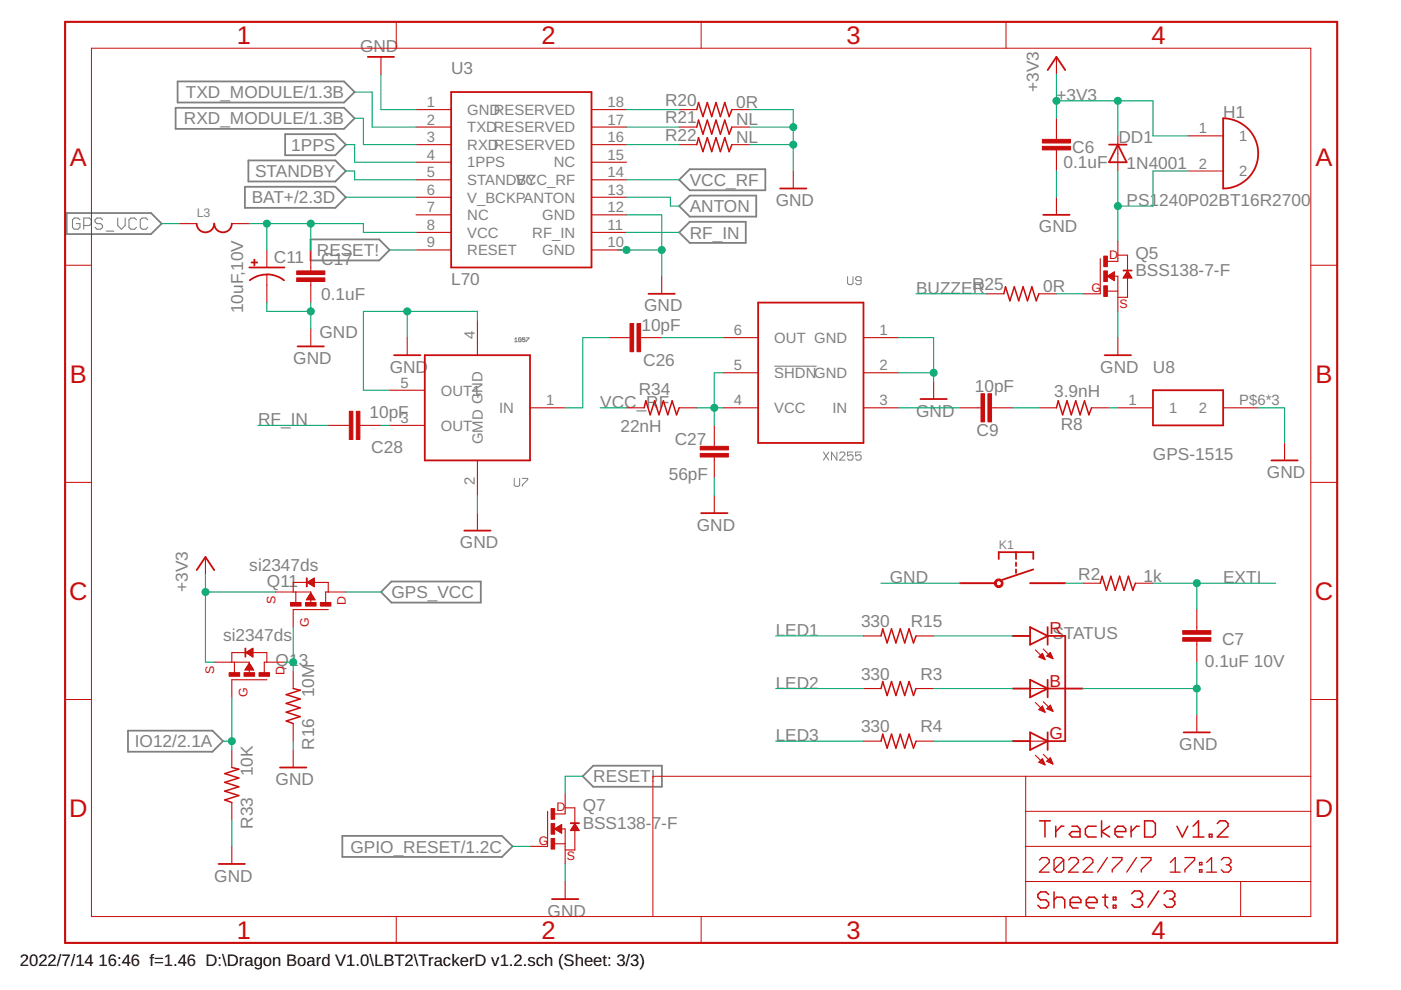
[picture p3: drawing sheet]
<svg xmlns="http://www.w3.org/2000/svg" width="297mm" height="210mm" viewBox="0 0 297 210" stroke-linecap="round" stroke-linejoin="round" font-family="sans-serif">
<g fill="none" stroke="#808080" stroke-width=".21">
<path d="M179.7 58.7v1.4l.3 .2h.6l.2-.2v-1.4M182.6 59.5h-.9l-.3-.3v-.3l.3-.2h.6l.3 .2v1.2l-.3 .2h-.6l-.3-.2M109.1 71.9l.3-.3v.9M109.1 72.5h.6M110.5 71.8l-.1-.2-.4 .2 .1 .7 .4-.2v-.3h-.3M111.3 71.6h-.5v.4l.2-.1 .3 .1-.1 .5-.4-.2M111.6 71.6h.5l-.5 .9M174.6 95.8l1.1 1.8M175.7 95.8l-1.1 1.8M177.4 95.8v1.8l-1.1-1.8v1.8M178 96.1l.3-.3h.6l.2 .3v.3l-1.1 1.2h1.1M180.8 95.8h-1.1v.9l.9-.3 .2 .3v.6l-.2 .3h-.6l-.3-.3"/>
<path d="M182.6 95.8h-1.2v.9l.9-.3 .3 .3v.6l-.3 .3h-.6l-.3-.3M109 101.4v1.4l.3 .3h.6l.3-.3v-1.4M110.7 101.4h1.2v.3l-1.2 1.1v.3"/>
</g>
<path d="M17 46.6l-.4-.4h-.9l-.3 .4v1.6l.3 .4h.9l.4-.4v-.8h-.8M17.8 47.8h1.1l.4-.4v-.8l-.4-.4h-1.1v2.4M21.7 46.6l-.4-.4h-.7l-.4 .4v.4l.4 .4h.7l.4 .4v.4l-.4 .4h-.7l-.4-.4M22.5 49h1.6M25 46.2v1.6l.7 .8 .8-.8v-1.6M28.9 46.6l-.4-.4h-.8l-.4 .4v1.6l.4 .4h.8l.4-.4M31.3 46.6l-.4-.4h-.8l-.4 .4v1.6l.4 .4h.8l.4-.4M164.2 77.6h8.9" fill="none" stroke="#808080" stroke-width=".23"/>
<g fill="none" stroke="#808080" stroke-width=".38">
<path d="M37.7 17.3h35.2l2.3 2.2-2.3 2.2h-35.2zM37.2 22.9h35.7l2.3 2.2-2.3 2.2h-35.7zM51.9 39.6h19.2l2.2 2.2-2.2 2.3h-19.2zM52.7 34h18.4l2.2 2.3-2.2 2.2h-18.4zM60.5 28.4h10.6l2.2 2.3-2.2 2.2h-10.6zM144 38.1l2.2-2.2h16.1v4.4h-16.1zM14.1 45.2h17.9l2.3 2.2-2.3 2.2h-17.9zM65.8 50.8h14.6l2.2 2.2-2.2 2.2h-14.6zM144 43.7l2.2-2.2h14.1v4.4h-14.1zM144 49.3l2.2-2.3h11.9v4.5h-11.9zM80.8 125.5l2.2-2.2h18.9v4.5h-18.9zM27.1 154.9h17.9l2.3 2.2-2.3 2.3h-17.9z"/>
<path d="M72.6 177.2h33.8l2.3 2.3-2.3 2.2h-33.8zM125.8 162.3h14.5v4.5h-14.5l-2.3-2.2z"/>
</g>
<g fill="none" stroke="#c90d0c" stroke-width=".21">
<path d="M19.4 10.2h258.5v184.1h-258.5zM84 4.6v5.6M148.7 4.6v5.6M213.3 4.6v5.6M13.8 56.2h5.6M234.8 58.6l1.5-1v1.9zM234.8 58.5h1.5M234.9 58.6h1.4M235 58.4h1.3M235.1 58.8h1.2M235.2 58.3h1.1M235.3 58.9h1"/>
<path d="M235.4 58.2h.9M235.5 59h.8M235.6 58.1h.7M235.6 59.1h.7M235.8 57.9h.5M235.8 59.2h.5M236 57.8h.3M236 59.4h.3M236.2 57.7h.1M236.2 59.5h.1M238.2 58.9h1.7M238.2 58.8h1.7"/>
<path d="M238.3 58.6h1.5M238.4 58.5h1.3M238.5 58.4h1.1M238.5 58.3h1.1M238.6 58.2h.9M238.7 58.1h.7M238.8 57.9h.6M238.8 57.8h.5M238.9 57.7h.3M239 57.6h.1M239 57.5h.1M239.1 57.4l.9 1.5h-1.9z"/>
<path d="M277.9 56.2h5.6M13.8 102.3h5.6M277.9 102.3h5.6M52.1 138.4l1.5-1v1.9zM52.1 138.3h1.5M52.3 138.5h1.3M52.3 138.2h1.3M52.5 138.6h1.1M52.5 138.1h1.1M52.7 138.7h.9M52.7 138h.9M52.9 138.8h.7"/>
<path d="M52.9 137.9h.7M53 138.9h.6M53.1 137.8h.5M53.2 139h.4M53.3 137.6h.3M53.4 139.2h.2M53.4 137.5h.2M53.6 139.3h.1M65 127.1h1.8M65.1 127h1.6M65.1 123.5l1.5-.9v1.8zM65.2 126.9h1.4"/>
<path d="M65.2 123.5h1.4M65.2 126.8h1.3M65.3 126.6h1.2M65.3 123.6h1.3M65.3 123.4h1.3M65.4 126.5h1M65.4 126.4h.9M65.5 126.3h.8M65.5 123.7h1.1M65.5 123.3h1.1M65.6 126.2h.6M65.7 126h.4"/>
<path d="M65.7 123.8h.9M65.7 123.1h.9M65.7 125.9h.3M65.8 125.8h.2M65.9 125.7l.9 1.5h-1.8zM65.9 124h.7M65.9 123h.7M66.1 122.9h.5M66.1 124.1h.5M66.3 122.8h.3M66.3 124.2h.3M66.4 122.7h.2"/>
<path d="M66.5 124.3h.1M13.8 148.3h5.6M52 142h1.7M52.1 141.9h1.6M52.1 141.7h1.5M52.2 141.6h1.3M52.3 141.5h1.1M52.4 141.4h1M52.4 141.3h.9M52.5 141.2h.7M52.6 141h.5M52.7 140.9h.4"/>
<path d="M52.7 140.8h.3M52.8 140.7h.1M52.9 140.6l.9 1.5h-1.9zM277.9 148.3h5.6M117.6 175.7l1.5-.9v1.9zM117.7 175.8h1.4M117.7 175.7h1.4M117.9 175.9h1.2M117.9 175.6h1.2M118.1 176h1M118.1 175.5h1M118.2 175.3h.9"/>
<path d="M118.3 176.1h.8M118.4 176.3h.7M118.4 175.2h.7M118.6 176.4h.5M118.6 175.1h.5M118.8 176.5h.3M118.8 175h.3M119 176.6h.1M119 174.9h.1M121 176h1.7M121.1 175.9h1.6M121.1 175.8h1.5"/>
<path d="M121.2 175.7h1.3M121.3 175.6h1.1M121.3 175.5h1.1M121.4 175.3h.9M121.5 175.2h.7M121.6 175.1h.6M121.6 175h.5M121.7 174.9h.3M121.8 174.8h.1M121.9 174.6l.9 1.5h-1.9zM121.9 174.6h.1M217.5 164.6v29.7"/>
<path d="M217.5 179.5h60.4M217.5 172h60.4M277.9 164.6h-139.5v29.7M84 194.3v5.6M148.7 194.3v5.6M213.3 194.3v5.6M217.5 186.9h60.4M263 186.9v7.4"/>
</g>
<g fill="none" stroke="#c90d0c" stroke-width=".32">
<path d="M147.7 23.2l.4-1.5 .9 3 1-3 .9 3 .9-3 .9 3 1-3 .9 3 .6-1.5M147.7 26.9l.4-1.4 .9 2.9 1-2.9 .9 2.9 .9-2.9 .9 2.9 1-2.9 .9 2.9 .6-1.5M147.7 30.7l.4-1.5 .9 3 1-3 .9 3 .9-3 .9 3 1-3 .9 3 .6-1.5M212.8 62.3l.4-1.5 .9 3 1-3 .9 3 .9-3 .9 3 1-3 .9 3 .6-1.5M136.6 86.5l.3-1.5 1 2.9 .9-2.9 .9 2.9 1-2.9 .9 2.9 .9-2.9 .9 2.9 .6-1.4M224 86.5l.4-1.5 .9 2.9 .9-2.9 .9 2.9 1-2.9 .9 2.9 .9-2.9 1 2.9 .5-1.4M186.8 134.8l.4-1.5 .9 3 .9-3 .9 3 1-3 .9 3 .9-3 1 3 .5-1.5M233.3 123.7l.4-1.5 .9 3 .9-3 1 3 .9-3 .9 3 .9-3 1 3 .5-1.5M62.2 146l1.4 .3-2.9 1 2.9 .9-2.9 .9 2.9 1-2.9 .9 2.9 .9-2.9 1 1.5 .5M186.8 146l.4-1.5 .9 3 .9-3 .9 3 1-3 .9 3 .9-3 1 3 .5-1.5M186.8 157.1l.4-1.4 .9 2.9 .9-2.9 .9 2.9 1-2.9 .9 2.9 .9-2.9 1 2.9 .5-1.5M49.1 162.7l1.5 .4-3 .9 3 1-3 .9 3 .9-3 .9 3 1-3 .9 1.5 .6"/>
<path d="M220.4 174h2.3M221.6 174v3.5M223.8 175.2v2.3M225.6 175.2h-.6l-1.2 1.1M227.3 175.2h1.1l.6 .5v1.8h-1.7l-.6-.6 .6-.6h1.7M232.4 175.2h-1.7l-.6 .5v1.2l.6 .6h1.7M233.6 174v3.5M235.3 175.2l-1.7 1.1 1.7 1.2M236.4 176.3h2.3v-.6l-.6-.5h-1.1l-.6 .5v1.2l.6 .6h1.1M239.8 175.2v2.3M241.5 175.2h-.5l-1.2 1.1M242.7 174h1.7l.6 .6v2.3l-.6 .6h-1.7z"/>
<path d="M249.5 175.2l1.2 2.3 1.1-2.3M253 177.5h2.2M253 175.2l1.1-1.2v3.5M256.4 176.9h.6v.6h-.6zM258.1 174.6l.6-.6h1.1l.6 .6v.6l-2.3 2.3h2.3M222.3 189.7l-.5-.6h-1.2l-.6 .6v.5l.6 .6h1.2l.5 .6v.5l-.5 .6h-1.2l-.6-.6M223.5 190.8l.5-.6h1.2l.5 .6v1.7M223.5 189.1v3.4M226.9 191.4h2.3v-.6l-.6-.6h-1.1l-.6 .6v1.1l.6 .6h1.1M230.3 191.4h2.3v-.6l-.6-.6h-1.1l-.6 .6v1.1l.6 .6h1.1M233.7 190.2h1.2M234.3 189.7v2.2l.6 .6"/>
<path d="M236 190.2h.6v.6h-.6zM236 191.9h.6v.6h-.6zM239.9 189.5l.6-.6h1.2l.5 .6v.6l-.5 .5M241.1 190.6h.6M241.7 190.6l.5 .6v.6l-.5 .5h-1.2l-.6-.5M245.7 188.9l-2.3 3.4M246.8 189.5l.6-.6h1.1l.6 .6v.6l-.6 .5M247.9 190.6h.6M248.5 190.6l.6 .6v.6l-.6 .5h-1.1l-.6-.5"/>
</g>
<path d="M13.8 4.6h269.7v195.3h-269.7z" fill="none" stroke="#c90d0c" stroke-width=".44"/>
<g fill="none" stroke="#c90d0c" stroke-width=".28">
<path d="M220.4 182.3l.5-.5h1l.6 .5v.6l-2.1 2h2.1M225.5 182.3v2.1l-.5 .5h-1l-.5-.5M225.5 182.3l-.5-.5h-1l-.5 .5v2.1M225.5 182.3l-2 2.1M226.6 182.3l.5-.5h1l.5 .5v.6l-2 2h2M229.6 182.3l.6-.5h1l.5 .5v.6l-2.1 2h2.1M234.8 181.8l-2.1 3.1M235.8 181.8h2.1v.5l-2.1 2.1v.5M241 181.8l-2.1 3.1M242 181.8h2v.5l-2 2.1v.5M248.1 184.9h2.1M248.1 182.9l1.1-1.1v3.1"/>
<path d="M251.2 181.8h2.1v.5l-2.1 2.1v.5M254.3 184.4h.5v.5h-.5zM254.3 182.9h.5v.5h-.5zM255.8 184.9h2.1M255.8 182.9l1.1-1.1v3.1M258.9 182.3l.5-.5h1.1l.5 .5v.6l-.5 .5M260 183.4h.5M260.5 183.4l.5 .5v.5l-.5 .5h-1.1l-.5-.5"/>
</g>
<g fill="none" stroke="#c90d0c" stroke-width=".38">
<path d="M78 12.1h5.5M95.7 19.5h29.7v37.2h-29.7zM222.1 14.9l1.9-2.8 1.8 2.8M165.4 40h5.6M235.1 30.7h3.8M237 30.7l1.9 3.7h-3.8zM259.3 25.1a7.4 7.4 0 0 1 7.5 7.4 7.4 7.4 0 0 1-7.5 7.5zM41.7 47.4a1.86 1.86 0 0 0 1.9 1.9 1.86 1.86 0 0 0 1.8-1.9 1.86 1.86 0 0 0 1.9 1.9 1.86 1.86 0 0 0 1.8-1.9M52.9 56.7h7.4M56.6 58.2l1.9 .3 1.7 .9M56.6 58.2l-1.9 .3-1.7 .9M221.2 45.6h5.6"/>
<path d="M63.1 73.4h5.6M83.5 75.3h5.6M90.1 75.3h22.3v22.3h-22.3zM137.5 62.3h5.6M160.7 64.2h22.4v29.7h-22.4zM234.2 75.3h5.6M195.2 84.6h5.5M244.5 82.7h14.8v7.5h-14.8zM269.6 97.6h5.5M98.4 112.5h5.6M148.7 108.8h5.5M211.8 118.5v-1.4h7.3v1.4"/>
<path d="M215.4 117.1v1.4M215.4 119.3v.7M41.7 120.9l1.9-2.8 1.8 2.8M203.5 123.7h7.5M214.7 134.8h3.7M215.4 120.7v.8M218.4 123.7h7.4M218.4 133l3.7 1.8-3.7 1.9zM219.1 120.7l-6.6 2.2M222.1 133v3.7M222.1 134.8h3.7v22.3h-3.7M214.7 146h3.7"/>
<path d="M214.7 157.1h3.7M218.4 144.1l3.7 1.9-3.7 1.8zM218.4 155.3l3.7 1.8-3.7 1.9zM222.1 144.1v3.7M222.1 155.3v3.7M222.1 146h7.5M251 155.3h5.5M59.4 162.7h5.6M46.4 183.2h5.5M117 190.6h5.6"/>
</g>
<g fill="none" stroke="#c90d0c" stroke-width=".23">
<path d="M80.8 12.1v3.7M224 12.1v3.7M88.2 34.4h7.5M88.2 23.2h7.5M88.2 30.7h7.5M88.2 26.9h7.5M88.2 38.1h7.5M125.4 34.4h7.4M125.4 23.2h7.4M125.4 30.7h7.4M125.4 26.9h7.4M125.4 38.1h7.4"/>
<path d="M144 23.2h3.7M144 30.7h3.7M144 26.9h3.7M155.2 23.2h3.7M155.2 30.7h3.7M155.2 26.9h3.7M168.2 36.3v3.7M224 25.1v4.4M224 31.8v4.5M237 28.8v7.5M251.9 28.8h7.4M251.9 36.3h7.4"/>
<path d="M38 47.4h3.7M49.1 47.4h3.8M56.6 53v3.7M56.6 58.2v6M65.9 53v4.4M65.9 59.7v4.5M88.2 41.8h7.5M88.2 53h7.5M88.2 45.6h7.5M88.2 49.3h7.5M125.4 41.8h7.4M125.4 53h7.4"/>
<path d="M125.4 45.6h7.4M125.4 49.3h7.4M140.3 58.6v3.7M224 41.8v3.8M233.3 54.8v7.5h-3.7M236.3 58.6h.7v7.4M237 51.1v4.3h-2.2M237 54.1h2.1v3.3M239.1 58.9v4.1h-2.1M65.9 69.7v3.7M86.3 71.6v3.7M101.2 67.9v7.4"/>
<path d="M129.1 71.6h4.5M135.8 71.6h4.5M153.3 71.6h7.4M153.3 79h7.4M183.1 71.6h7.4M183.1 79h7.4M209.1 62.3h3.7M220.3 62.3h3.7M234.8 61.7h2.2M237 71.6v3.7M69.6 90.2h4.5M76.3 90.2h4.5"/>
<path d="M82.6 90.2h7.5M82.6 82.7h7.5M101.2 97.6v7.5M112.4 86.5h7.4M132.8 86.5h3.8M144 86.5h3.7M151.4 90.2v4.5M151.4 96.9v4.4M153.3 86.5h7.4M183.1 86.5h7.4M198 80.9v3.7M203.5 86.5h4.5"/>
<path d="M210.2 86.5h4.5M220.3 86.5h3.7M231.4 86.5h3.7M237 86.5h7.5M259.3 86.5h7.5M272.4 93.9v3.7M43.6 118.1v3.7M101.2 108.8v3.7M151.4 105.1v3.7M52.1 138.4h-3v2M53.4 138.4h3.2v2M58.4 125.5h7.5v2.5"/>
<path d="M62.7 125.5v2.3M65.1 123.5h-2.9v2M66.4 123.5h3.2v2M69.6 129.2h-7.4v3.8M73.3 125.5h-4.3v2.3M183.1 134.8h3.7M194.2 134.8h3.8M203.5 123.7h7.5M214.7 134.8h3.7M218.4 123.7h7.4M219.5 137.8l2.1 2M220.4 139.2h.9"/>
<path d="M220.5 139.4h.9M220.6 139h.6M220.7 138.8h.4M220.9 138.6h.1M221 139.6h.4M221 138.5l.6 1.3-1.3-.5zM221.2 137.6l2 2.1M221.4 139.8h.1M221.9 139.1l.8-.7 .5 1.3zM222 139h1M222.2 139.2h.9M222.2 138.8h.7"/>
<path d="M222.4 138.6h.4M222.6 139.4h.5M222.6 138.4h.1M223.1 139.6h.1M229.6 123.7h3.7M240.7 123.7h3.8M253.7 129.2v4.5M253.7 135.9v4.5M45.4 140.4h7.5v2.4M49.1 159v3.7M49.7 140.4v2.2M56.6 144.1h-7.5v3.7"/>
<path d="M60.3 140.4h-4.3v2.2M62.2 142.3v3.7M62.2 153.4v3.7M62.2 159v3.7M183.1 146h3.7M183.1 157.1h3.7M194.2 146h3.8M194.2 157.1h3.8M214.7 146h7.4M214.7 157.1h7.4M219.5 148.9l2.1 2.1M220.3 150.5l.7-.8 .6 1.3z"/>
<path d="M220.4 150.5h.9M220.4 150.3h.9M220.6 150.1h.6M220.8 149.9h.3M220.8 150.7h.6M221 149.7h.1M221.2 148.8l2 2M221.2 159.9l2 2.1M221.3 150.9h.2M222 150.3h1M222.1 150.1h.8M222.3 149.9h.6"/>
<path d="M222.5 150.5h.6M222.5 149.7h.3M222.7 149.5h.1M222.7 149.5l-.8 .8 1.3 .5M222.7 149.5l.5 1.3M222.9 150.7h.3M225.8 146h3.8M253.7 151.6v3.7M49.1 170.2v3.7M49.1 179.5v3.7M116.1 172v7.5h-3.7M117.6 178.9h2.2"/>
<path d="M119.1 175.7h.7v7.5M119.8 168.3v4.3h-2.2M119.8 171.3h2.1v3.3M121.9 176.1v4.1h-2.1M219.5 160.1l2.1 2.1M220.3 161.6l.7-.7 .6 1.3zM220.3 161.6h1M220.5 161.4h.7M220.7 161.2h.5M220.7 161.8h.7M220.9 161h.2M221.1 162h.4"/>
<path d="M221.9 161.4l1.3 .6M221.9 161.4l.8-.7 .5 1.3M222 161.4h1M222.1 161.2h.8M222.3 161h.5M222.4 161.6h.7M222.5 160.8h.3M222.8 161.8h.4M119.8 186.9v3.7"/>
</g>
<g fill="#c90d0c" stroke="#c90d0c" stroke-width=".21">
<path d="M116.8 171.4h.8v2.3h-.8z"/>
<path d="M116.8 174.6h.8v2.3h-.8z"/>
<path d="M116.8 177.8h.8v2.2h-.8z"/>
<path d="M120.9 174.5h1.9v.1h-1.9z"/>
<path d="M67.9 127.7h2.3v.8h-2.3z"/>
<path d="M64.8 127.7h2.2v.8h-2.2z"/>
<path d="M61.6 127.7h2.2v.8h-2.2z"/>
<path d="M65 122.6h.1v1.8h-.1z"/>
<path d="M54.9 142.6h2.2v.8h-2.2z"/>
<path d="M51.7 142.6h2.3v.8h-2.3z"/>
<path d="M48.6 142.6h2.2v.8h-2.2z"/>
<path d="M51.9 137.4h.2v1.9h-.2z"/>
<path d="M250.8 133.7h5.9v.8h-5.9z"/>
<path d="M250.8 135.2h5.9v.8h-5.9z"/>
<path d="M53.3 55.6h1.3v.1h-1.3z"/>
<path d="M53.8 55h.2v1.3h-.2z"/>
<path d="M62.9 58.9h6v.8h-6z"/>
<path d="M62.9 57.4h6v.8h-6z"/>
<path d="M135.1 68.6h.7v6h-.7z"/>
<path d="M133.6 68.6h.7v6h-.7z"/>
<path d="M148.5 96.1h5.9v.8h-5.9z"/>
<path d="M148.5 94.6h5.9v.8h-5.9z"/>
<path d="M75.5 87.2h.8v6h-.8z"/>
<path d="M74.1 87.2h.7v6h-.7z"/>
<path d="M209.5 83.5h.7v6h-.7z"/>
<path d="M208 83.5h.7v6h-.7z"/>
<path d="M234 54.3h.8v2.2h-.8z"/>
<path d="M234 57.4h.8v2.3h-.8z"/>
<path d="M234 60.6h.8v2.2h-.8z"/>
<path d="M238.1 57.3h1.9v.1h-1.9z"/>
<path d="M221 29.5h6v.8h-6z"/>
<path d="M221 31h6v.8h-6z"/>
</g>
<path d="M211 123.1a.92 .92 0 0 1 1.5 0 .92 .92 0 0 1-.5 1.4 .92 .92 0 0 1-1.2-.8h.4a.55 .55 0 0 1 .7-.6 .55 .55 0 0 1 .2 .9 .55 .55 0 0 1-.9-.2v-.1h-.4z" fill-rule="evenodd" fill="#c90d0c" stroke="#c90d0c" stroke-width=".21"/>
<g fill="none" stroke="#0dab76" stroke-width=".23">
<path d="M75.2 19.5h3.7v7.4h9.3M80.8 15.8v7.4h7.4M224 15.8v9.3M73.3 30.7h1.9v3.7h13M73.3 36.3h1.9v1.8h13M75.2 25.1h1.8v5.6h11.2M132.8 23.2h11.2M132.8 26.9h11.2M132.8 30.7h11.2M132.8 38.1h11.2M158.9 23.2h9.3v13.1M158.9 26.9h9.3"/>
<path d="M158.9 30.7h9.3M224 36.3v5.5M224 21.4h20.5v7.4h7.4M237 21.4v7.4M237 36.3v14.8M251.9 36.3h-7.4v7.4h-7.5M34.3 47.4h3.7M52.9 47.4h24.1v1.9h11.2M56.6 47.4v5.6M65.9 47.4v5.6M73.3 41.8h14.9M82.6 53h5.6"/>
<path d="M131 53h9.3M132.8 45.6h7.5v13M132.8 41.8h9.3v1.9h1.9M132.8 49.3h11.2M56.6 64.2v1.8h9.3M65.9 64.2v5.5M86.3 66v5.6M101.2 67.9v-1.9h-24.2v16.7h5.6M129.1 71.6h-5.6v14.9h-3.7M140.3 71.6h13M153.3 79h-1.9v11.2M190.5 71.6h7.5v9.3"/>
<path d="M190.5 79h7.5M194.2 62.3h14.9M224 62.3h5.6M237 66v5.6M54.7 90.2h14.9M80.8 90.2h1.8M127.3 86.5h5.5M147.7 86.5h5.6M190.5 86.5h13M214.7 86.5h5.6M235.1 86.5h1.9M266.8 86.5h5.6v7.4"/>
<path d="M101.2 105.1v3.7M151.4 101.3v3.8M43.6 121.8v18.6h1.8M43.6 125.5h14.8M62.2 133v9.3M73.3 125.5h7.5M164.5 134.8h18.6M186.8 123.7h16.7M198 134.8h16.7M225.8 123.7h3.8M244.5 123.7h26M253.7 123.7v5.5"/>
<path d="M47.3 157.1h1.8M49.1 147.8v11.2M60.3 140.4h1.9M62.2 157.1v1.9M164.5 146h18.6M164.5 157.1h18.6M198 146h16.7M198 157.1h16.7M229.6 146h24.1M253.7 140.4v11.2M49.1 173.9v5.6M108.7 179.5h3.7"/>
<path d="M123.5 164.6h-3.7v3.7M119.8 183.2v3.7"/>
</g>
<g fill="#0dab76" stroke="#0dab76" stroke-width=".21">
<circle cx="140.3" cy="53" r=".74"/>
<circle cx="132.8" cy="53" r=".74"/>
<circle cx="168.2" cy="26.9" r=".74"/>
<circle cx="168.2" cy="30.7" r=".74"/>
<circle cx="253.7" cy="146" r=".74"/>
<circle cx="65.9" cy="66" r=".74"/>
<circle cx="198" cy="79" r=".74"/>
<circle cx="86.3" cy="66" r=".74"/>
<circle cx="43.6" cy="125.5" r=".74"/>
<circle cx="237" cy="21.4" r=".74"/>
<circle cx="224" cy="21.4" r=".74"/>
<circle cx="49.1" cy="157.1" r=".74"/>
<circle cx="62.2" cy="140.4" r=".74"/>
<circle cx="253.7" cy="123.7" r=".74"/>
<circle cx="65.9" cy="47.4" r=".74"/>
<circle cx="56.6" cy="47.4" r=".74"/>
<circle cx="151.4" cy="86.5" r=".74"/>
<circle cx="237" cy="43.7" r=".74"/>
</g>
<g font-size="5.4" fill="#c90d0c">
<text x="50.2" y="9.3">1</text>
<text x="114.8" y="9.3">2</text>
<text x="179.5" y="9.3">3</text>
<text x="244.1" y="9.3">4</text>
<text x="14.8" y="35.1">A</text>
<text x="278.9" y="35.1">A</text>
<text x="14.8" y="81.2">B</text>
<text x="278.9" y="81.2">B</text>
<text x="14.6" y="127.2">C</text>
<text x="278.8" y="127.2">C</text>
<text x="14.6" y="173.2">D</text>
<text x="278.8" y="173.2">D</text>
<text x="50.2" y="199">1</text>
<text x="114.8" y="199">2</text>
<text x="179.5" y="199">3</text>
<text x="244.1" y="199">4</text>
</g>
<g font-size="3.7" fill="#808080">
<text x="76.3" y="11">GND</text>
<text x="95.6" y="15.8">U3</text>
<text x="39.4" y="20.8">TXD_MODULE/1.3B</text>
<text x="141" y="22.5">R20</text>
<text x="156.1" y="22.9">0R</text>
<text x="220.3" y="19.5" transform="rotate(-90 220.3 19.5)">+3V3</text>
<text x="224" y="21.4">+3V3</text>
<text x="39" y="26.4">RXD_MODULE/1.3B</text>
<text x="141" y="26.2">R21</text>
<text x="141" y="29.9">R22</text>
<text x="156.1" y="26.6">NL</text>
<text x="259.3" y="25.1">H1</text>
<text x="61.8" y="32">1PPS</text>
<text x="156.1" y="30.3">NL</text>
<text x="225.5" y="35.7">0.1uF</text>
<text x="227.3" y="32.3">C6</text>
<text x="237.1" y="30.3">DD1</text>
<text x="238.9" y="35.9">1N4001</text>
<text x="54.1" y="37.6">STANDBY</text>
<text x="146.2" y="39.4">VCC_RF</text>
<text x="53.4" y="43.1">BAT+/2.3D</text>
<text x="146.2" y="45">ANTON</text>
<text x="164.5" y="43.7">GND</text>
<text x="238.9" y="43.7">PS1240P02BT16R2700</text>
<text x="146.2" y="50.6">RF_IN</text>
<text x="220.3" y="49.3">GND</text>
<text x="58.1" y="55.8">C11</text>
<text x="67.2" y="54.3">RESET!</text>
<text x="68.1" y="56.2">C17</text>
<text x="240.7" y="58.6">BSS138-7-F</text>
<text x="240.7" y="54.9">Q5</text>
<text x="68.1" y="63.6">0.1uF</text>
<text x="95.6" y="60.4">L70</text>
<text x="194.2" y="62.3">BUZZER25</text>
<text x="206.2" y="62.3">R</text>
<text x="221.2" y="61.9">0R</text>
<text x="51.6" y="66.4" transform="rotate(-90 51.6 66.4)">10uF,10V</text>
<text x="67.7" y="71.6">GND</text>
<text x="136" y="70.1">10pF</text>
<text x="136.6" y="66">GND</text>
<text x="62.2" y="77.2">GND</text>
<text x="136.4" y="77.5">C26</text>
<text x="82.6" y="79">GND</text>
<text x="135.4" y="83.8">R34</text>
<text x="206.7" y="83.1">10pF</text>
<text x="233.3" y="79">GND</text>
<text x="244.4" y="79">U8</text>
<text x="78.3" y="88.7">10pF</text>
<text x="127.3" y="86.5">VCC_RF</text>
<text x="194.2" y="88.3">GND</text>
<text x="223.5" y="84.2">3.9nH</text>
<text x="54.7" y="90.2">RF_IN</text>
<text x="131.5" y="91.7">22nH</text>
<text x="143.1" y="94.3">C27</text>
<text x="207.1" y="92.4">C9</text>
<text x="224.9" y="91.3">R8</text>
<text x="78.7" y="96.1">C28</text>
<text x="141.8" y="101.7">56pF</text>
<text x="244.4" y="97.6">GPS-1515</text>
<text x="268.6" y="101.3">GND</text>
<text x="147.7" y="112.5">GND</text>
<text x="97.5" y="116.2">GND</text>
<text x="39.8" y="125.5" transform="rotate(-90 39.8 125.5)">+3V3</text>
<text x="52.9" y="121.1">si2347ds</text>
<text x="56.6" y="124.4">Q11</text>
<text x="188.6" y="123.7">GND</text>
<text x="228.6" y="122.9">R2</text>
<text x="242.4" y="123.3">1k</text>
<text x="259.3" y="123.7">EXTI</text>
<text x="83" y="126.8">GPS_VCC</text>
<text x="47.3" y="135.9">si2347ds</text>
<text x="164.5" y="134.8">LED1</text>
<text x="182.5" y="133">330</text>
<text x="193.1" y="133">R15</text>
<text x="223.1" y="135.6">STATUS</text>
<text x="259.1" y="136.7">C7</text>
<text x="58.4" y="141.1">Q13</text>
<text x="255.5" y="141.3">0.1uF 10V</text>
<text x="66.6" y="147.8" transform="rotate(-90 66.6 147.8)">10M</text>
<text x="164.5" y="146">LED2</text>
<text x="182.5" y="144.1">330</text>
<text x="195.1" y="144.1">R3</text>
<text x="182.5" y="155.3">330</text>
<text x="195.1" y="155.3">R4</text>
<text x="28.6" y="158.4">IO12/2.1A</text>
<text x="66.6" y="159" transform="rotate(-90 66.6 159)">R16</text>
<text x="164.5" y="157.1">LED3</text>
<text x="250" y="159">GND</text>
<text x="53.6" y="164.6" transform="rotate(-90 53.6 164.6)">10K</text>
<text x="58.4" y="166.4">GND</text>
<text x="125.8" y="165.9">RESET!</text>
<text x="123.5" y="172">Q7</text>
<text x="53.6" y="175.7" transform="rotate(-90 53.6 175.7)">R33</text>
<text x="123.5" y="175.7">BSS138-7-F</text>
<text x="74.3" y="180.8">GPIO_RESET/1.2C</text>
<text x="45.4" y="186.9">GND</text>
<text x="116.1" y="194.3">GND</text>
</g>
<g font-size="3.7" fill="#c90d0c">
<text x="222.5" y="134.5">R</text>
<text x="222.5" y="145.6">B</text>
<text x="222.5" y="156.8">G</text>
</g>
<g font-size="3.5">
<text x="4.2" y="204.7">2022/7/14</text>
<text x="20.9" y="204.7">16:46 f=1.46 D:\Dragon Board V1.0\LBT2\TrackerD v1.2.sch (Sheet: 3/3)</text>
</g>
<g font-size="3.2" fill="#808080">
<text x="90.5" y="22.7">1</text>
<text x="128.8" y="22.7">18</text>
<text x="90.5" y="26.4">2</text>
<text x="99.1" y="24.3">GNDRESERVED</text>
<text x="99.1" y="28.1">TXDRESERVED</text>
<text x="128.8" y="26.4">17</text>
<text x="254.1" y="28.3">1</text>
<text x="262.8" y="29.9">1</text>
<text x="90.5" y="33.9">4</text>
<text x="90.5" y="30.2">3</text>
<text x="99.1" y="35.5">1PPS</text>
<text x="99.1" y="31.8">RXDRESERVED</text>
<text x="117.4" y="35.5">NC</text>
<text x="128.8" y="33.9">15</text>
<text x="128.8" y="30.2">16</text>
<text x="254.1" y="35.7">2</text>
<text x="90.5" y="37.6">5</text>
<text x="90.5" y="41.3">6</text>
<text x="99.1" y="39.2">STANDVC</text>
<text x="109.5" y="39.2">BYC_RF</text>
<text x="128.8" y="41.3">13</text>
<text x="128.8" y="37.6">14</text>
<text x="262.8" y="37.4">2</text>
<text x="90.5" y="45">7</text>
<text x="99.1" y="46.7">NC</text>
<text x="99.1" y="42.9">V_BCKPANTON</text>
<text x="115" y="46.7">GND</text>
<text x="128.8" y="45">12</text>
<text x="90.5" y="52.5">9</text>
<text x="90.5" y="48.8">8</text>
<text x="99.1" y="50.4">VCC</text>
<text x="112.9" y="50.4">RF_IN</text>
<text x="128.8" y="52.5">10</text>
<text x="128.8" y="48.8">11</text>
<text x="99.1" y="54.1">RESET</text>
<text x="115" y="54.1">GND</text>
<text x="100.7" y="71.9" transform="rotate(-90 100.7 71.9)">4</text>
<text x="155.6" y="71.1">6</text>
<text x="186.5" y="71.1">1</text>
<text x="164.2" y="72.7">OUT GND</text>
<text x="84.9" y="82.2">5</text>
<text x="93.5" y="83.9">OUT1</text>
<text x="155.6" y="78.5">5</text>
<text x="164.2" y="80.1">SHDNGND</text>
<text x="186.5" y="78.5">2</text>
<text x="84.9" y="89.7">3</text>
<text x="105.8" y="87.6">IN</text>
<text x="115.8" y="85.9">1</text>
<text x="155.6" y="85.9">4</text>
<text x="164.2" y="87.6">VCC</text>
<text x="176.5" y="87.6">IN</text>
<text x="186.5" y="85.9">3</text>
<text x="239.3" y="85.9">1</text>
<text x="247.9" y="87.6">1</text>
<text x="254.1" y="87.6">2</text>
<text x="262.8" y="85.9">P$6*3</text>
<text x="93.5" y="91.3">OUT</text>
<text x="102.3" y="94.2" transform="rotate(-90 102.3 94.2)">GMD GND</text>
<text x="100.7" y="102.8" transform="rotate(-90 100.7 102.8)">2</text>
</g>
<g font-size="2.6" fill="#808080">
<text x="41.7" y="45.9">L3</text>
<text x="211.8" y="116.3">K1</text>
</g>
<g font-size="2.6" fill="#c90d0c">
<text x="235.1" y="54.9">D</text>
<text x="231.4" y="61.9">G</text>
<text x="237.4" y="65.3">S</text>
<text x="58.4" y="128" transform="rotate(-90 58.4 128)">S</text>
<text x="73.3" y="128.2" transform="rotate(-90 73.3 128.2)">D</text>
<text x="65.5" y="133" transform="rotate(-90 65.5 133)">G</text>
<text x="45.4" y="142.9" transform="rotate(-90 45.4 142.9)">S</text>
<text x="60.3" y="143.1" transform="rotate(-90 60.3 143.1)">D</text>
<text x="52.5" y="147.8" transform="rotate(-90 52.5 147.8)">G</text>
<text x="118" y="172">D</text>
<text x="114.2" y="179.1">G</text>
<text x="120.2" y="182.4">S</text>
</g>
</svg>
